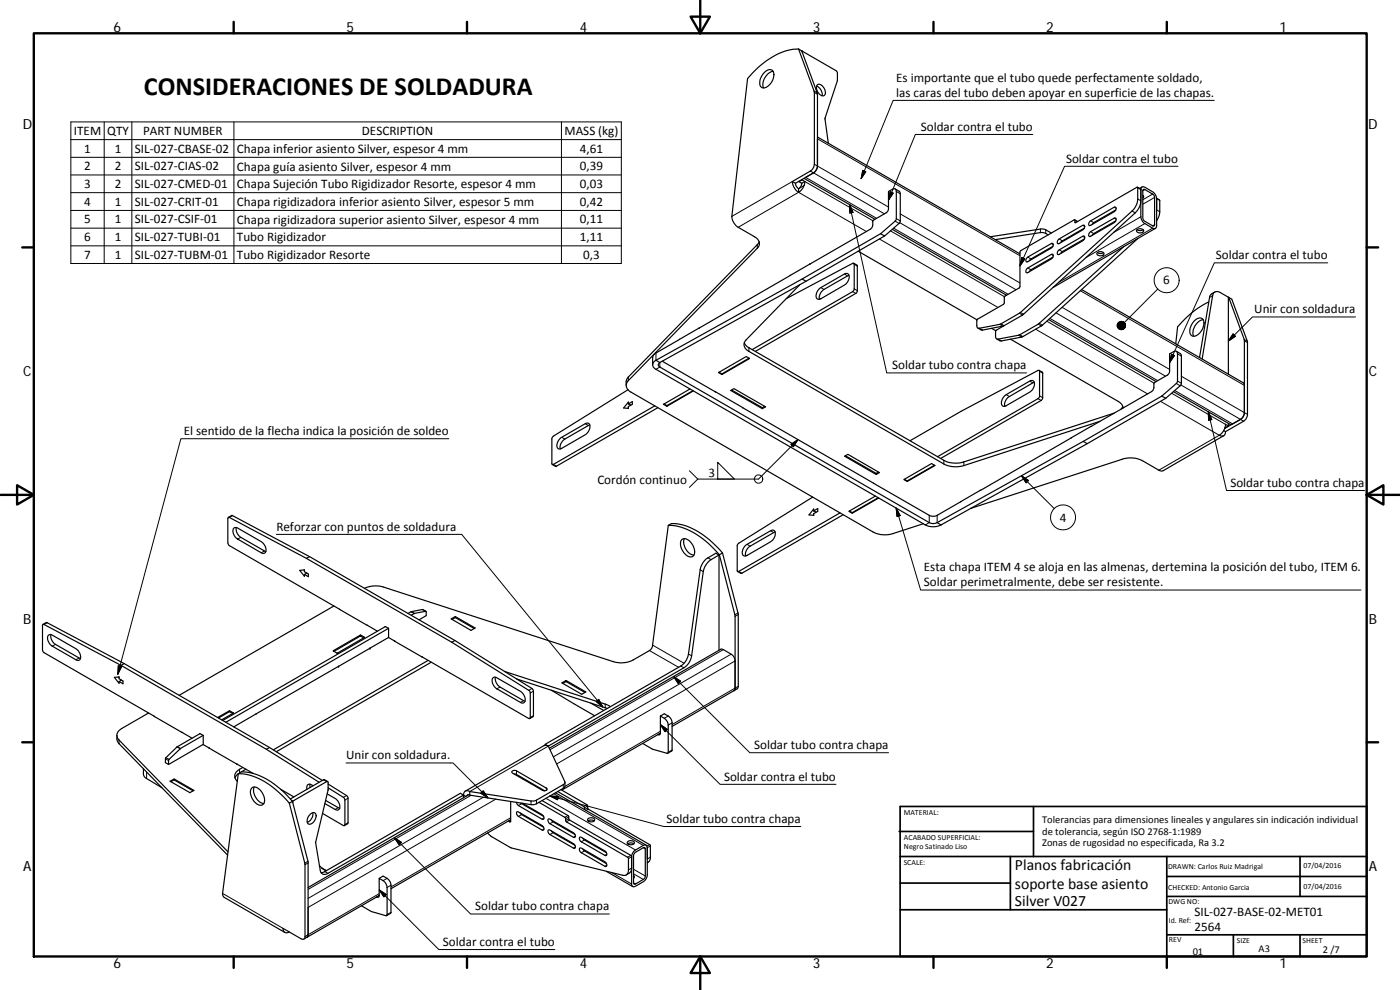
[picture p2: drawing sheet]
<svg xmlns="http://www.w3.org/2000/svg" width="420mm" height="297mm" viewBox="0 0 420 297" stroke-linecap="round" stroke-linejoin="round" font-family="sans-serif">
<g fill="none" stroke="#000" stroke-width=".36">
<path d="M239.7 14.7a19.1 19.1 0 0 0-13 6.4l-2.3 2.5-4.8 41.3a4.2 4.2 0 0 0 1.9 3.3l5 2.8a2.05 2.05 0 0 1 .8 3.5l-38.7 39.7a2.07 2.07 0 0 0 .8 3.5l72.7 41.9a7.9 7.9 0 0 0 5.9 .5l9.1-3M239.7 14.7l.9 .6 4.7 12.8v22a2.65 2.65 0 0 1-1.2 1.8M239.7 14.7l4.7 13v21.8a2.65 2.65 0 0 1-1.2 1.8l-5.4 3.2M240.7 15.3l10.2 5.9 .4 .6v2.4l-3.7 11.4 1 7.4M240.7 15.3v.2M240.7 15.3h.1M229.6 21.5a1.5 1.5 0 0 1 2.1-.5 1.5 1.5 0 0 1 .5 2.1 3.6 3.6 0 0 1-3.4 3.2 2.43 2.43 0 0 1-.2-3.5zM232 21.4a4 4 0 0 0-2.8 5M245.1 25.9a2.74 2.74 0 0 1 1.6 2.8M245.3 25.4a2.02 2.02 0 0 1 2.4 2.1 .97 .97 0 0 1-.6 1.3 .97 .97 0 0 1-1.2-.6 2.28 2.28 0 0 1-.6-2.8zM237.8 54.5l.9 .5M237.8 54.5a4.1 4.1 0 0 0 1.9 3.2"/>
<path d="M239.8 54.4l.8 .6M240.6 55a2.11 2.11 0 0 1-.9 1.6M240.7 53.8v.2M240.7 54l-.9 .5M240.7 54l.8 .5M241.3 53.5l21.3 12.3M241.5 54.5l-.9 .5M241.5 54.5a4 4 0 0 1-1.8 3.2v-1.1M244.1 51.9l-2.3 1.3M244.1 51.9l-5.4 3.1 .3 .9 .7 .7M245.3 41.1l60.8 35.1M268.7 56.7l1.3 .8 .2 .4v8.5l-.4 .6-4.3 3.8-1.2-.7"/>
<path d="M341.4 56.2l1 .7M342.7 56.2h.9l2.3 1.4a2.72 2.72 0 0 1 1.2 2v8.2a.75 .75 0 0 1-.3 .7 .75 .75 0 0 1-.9 0l-2.3-1.4a2.72 2.72 0 0 1-1.2-2.1v-8.1zM342.7 56.1l-.7 .4M343 58.7l.2 .4-.2 .4M343.1 58.7l-.1 .1M343.1 56.8l.5 .1 2.3 1.3 .6 .9v8.5l-.3 .2-2.6-1.4-.6-.8v-8.4zM347.1 59.5l1 .6-.1 3.8-.9 2.3M347.1 59.6v3.4M227.8 72.5l-.5 .9-38.7 39.7-.7 1.1v1.4M243 79.2h.1M243 79.2l-5.9 3.5M256.2 79l1.1 .7v7.7l-.3 .5-30.3 17.6"/>
<path d="M257.5 75.4l35.7 20.5M264.3 70.1l-23.6 13.6-43.8 24.4M264.3 70.1l4.6-4.2 .1-8.5a.71 .71 0 0 0-.4-.7 .71 .71 0 0 0-.8 .1l-1.2 .6-.1 5.8-.4 .6-4 2.3-.3 1.8-.3 .6-18.5 10.7M265.5 70.8l-23.6 13.6M267.8 68.8l34.3 19.8M306.3 75.2l16.1-9.2 .2 .1v.7h.2l18.5-10.6 .1 3.5a5.4 5.4 0 0 1-1.6 3.6l-33.7 30.6-5.9 3.4-6.3 1.2-.5-.1-.3-.5v-1.8l.3-.3 7.7-4.5 .3-.4 .1-2 4.5-2.7 .1-10.5zM308.3 77.3l7.2-4.2a.5 .5 0 0 1 .7 .2 .5 .5 0 0 1-.3 .7l-.4 .4-7 4.1a.5 .5 0 0 1-.7-.2 .5 .5 0 0 1 .2-.7zM314.6 70.5l-1.5-.7h-.9l-13.5 2.1M315.5 69.9l-1.9-1-1.1-.2-15.3 2.3M316 77.1l-6.6 3.8-.5 .6M316 73.9l-6.6 3.8-.5 .5M317.6 71.9l7.3-4.3a.52 .52 0 0 1 .7 .3 .52 .52 0 0 1-.2 .7l-7.5 4.5a.45 .45 0 0 1-.6-.2 .45 .45 0 0 1 .1-.6z"/>
<path d="M317.7 75.1l7.2-4.2a.5 .5 0 0 1 .7 .2 .5 .5 0 0 1-.2 .7l-.5 .5-7 4a.57 .57 0 0 1-.7-.4 .57 .57 0 0 1 .4-.7zM322.5 66l.9 .5M325.4 68.5l-6.7 3.8-.3 .5M325.4 71.7l-6.6 3.8-.4 .6M327.1 66.4l7.3-4.2a.51 .51 0 0 1 .6 .2 .51 .51 0 0 1-.2 .7l-.4 .4-7.1 4.1a.43 .43 0 0 1-.6-.1 .43 .43 0 0 1 .1-.6zM327.1 69.6l7.3-4.2a.44 .44 0 0 1 .6 .2 .44 .44 0 0 1-.1 .6l-.5 .6-7.1 4.1a.5 .5 0 0 1-.7-.3 .5 .5 0 0 1 .3-.6zM329.3 75.9a1.25 1.25 0 0 1 2 .3 1.2 1.2 0 0 1-1.1 .6 1.2 1.2 0 0 1-1-.8zM329.3 75.8a1.63 1.63 0 0 0 1.9 0M334.8 66.3l-6.6 3.8-.4 .5M334.8 63l-6.6 3.8-.4 .6M337.2 74.1l-25.6 23.2-5.7 3.2-6.7 1.2-.4-.5 .1-2 2.4-1.5M341.2 69a1.17 1.17 0 0 1 2 .4 1.24 1.24 0 0 1-2.1-.3z"/>
<path d="M341.2 68.9a1.56 1.56 0 0 0 1.9 0M341.4 71.6l-28.7 26.1-5.9 3.4-6.3 1.2-1.4-.6M342.4 60.3a5.4 5.4 0 0 1-1.7 3.6l-33.5 30.4-5.9 3.4M346.8 68.5l-30.8 17.8M209.8 98.4h.1M209.9 98.4l-6 3.5M236 89.6l19.9-10.6 .5 .2v7.6l-.5 .7-30.2 17.4M237.2 82.6l-27.4 15.8M240 85.4l-16.1 16.6a2.09 2.09 0 0 0 .9 3.4l58.5 33.8a8.2 8.2 0 0 0 6 .5l40.8-13.3M240.7 83.7l1.2 .7M241.9 84.4l-43.9 24.4M245.9 86.7l7.5-4.5a1.04 1.04 0 0 1 1.4 .2 1.04 1.04 0 0 1-.1 1.4l-.4 .9-.9 .8-7.1 4.1a1.04 1.04 0 0 1-1.3-.2 1.04 1.04 0 0 1 0-1.3z"/>
<path d="M254.8 82.6l-7.5 4.2a2.94 2.94 0 0 0-1.4 3M297.6 98.5l1.3 .7M301.3 97.7l-6.6 1.4-1.2-.7M308.2 80.7l7.3-4.4a.45 .45 0 0 1 .6 .2 .45 .45 0 0 1-.1 .6l-.5 .6-7 4.1a.52 .52 0 0 1-.7-.3 .52 .52 0 0 1 .2-.7zM314.7 95.9l32.3 18.6M324.6 86.9l48.5 28 .4 .7M358.4 96.3a1.67 1.67 0 0 1 2.7-.3 4 4 0 0 1-3 4.9 1.79 1.79 0 0 1-.8-2.8zM361.1 95.9a4 4 0 0 0-2.9 5M362.8 90.6a28.5 28.5 0 0 0-9.4 7.5l-.5 5.1M364.6 87.6l-1.2 .7-.4 .7-3 18.3M368.6 89.2h.2M368.6 89.2l-2.4-1.4a1.4 1.4 0 0 0-2.3 .9l-3.1 19"/>
<path d="M368.6 89.2v23.1M368.8 89.2l.9 .6 4.7 12.8v22a2.65 2.65 0 0 1-1.2 1.8l-5.4 3.1M368.8 89.2l4.6 12.7 .1 21.9a2.59 2.59 0 0 1-1.2 2M188.5 116.9l-22.4 14-.5 .7 .1 7.7h.4l30.4-17.5M196.9 108.1l1.1 .7M196.9 108.1a1.42 1.42 0 0 0-1 1.4 1.42 1.42 0 0 0 1 1.3l80.8 46.7a5.3 5.3 0 0 0 4.7 0M198 108.8a.72 .72 0 0 0-.4 .7 .72 .72 0 0 0 .4 .6l80.9 46.7a2.48 2.48 0 0 0 2.4 0M198.7 108.4l16 9.2M203.9 101.8v.1M203.9 101.9l-7.6 4.4-.4 1v2.2M207.1 116.7l-8 4.6 1 .6M208 117.2l-7.9 4.5"/>
<path d="M208.1 117.3l-8 4.6M214.7 117.5v.1M214.7 117.5l8.2 4.8M215.6 111.8l8.4-4.8 1 .6-8.3 4.8zM215.8 111.7l.9 .5M216.7 112.2v.2M219.3 117.2l1-.6 9.5 5.5-1 .5zM219.6 117l9.2 5.3M223.4 102.8l1 1.3 58.9 34a7.9 7.9 0 0 0 6 .5l45.1-14.7M224.8 107.5l-8.1 4.7M301.5 118.8l7.5-4.5a1.02 1.02 0 0 1 1.4 .2 1.02 1.02 0 0 1 0 1.4l-1.1 1.6-7.3 4.2a.96 .96 0 0 1-1.3 0 .96 .96 0 0 1-.1-1.2zM303.3 101.8l32.3 18.6 1.2 1.1 .2 .9"/>
<path d="M310.4 114.7l-7.5 4.3a2.91 2.91 0 0 0-1.3 2.9M311.9 111.1l1 .7v7.7l-.3 .6-30.3 17.5M348.7 118.9l-23.6 13.5M348.7 118.9l1.2 .6M348.7 118.9l4.6-4.2 .1-8.5a.7 .7 0 0 0-.4-.8 .7 .7 0 0 0-.8 .1l-1.2 .7-.1 5.8-.4 .5-4.1 2.3-.2 1.8-.5 .8-18.3 10.6M349.9 119.5l-23.6 13.6-43.9 24.4M352.2 117.5l16.9 9.8h.6l2.6-1.5M353 105.4l1.2 .7 .4 .6v8.5l-.4 .5-4.3 3.8M168.3 131.4l7.3-4.3a.96 .96 0 0 1 1.3 .1 .96 .96 0 0 1 .1 1.2 3.2 3.2 0 0 1-1.4 2.1l-7 4a1.03 1.03 0 0 1-1.4-.2 1.03 1.03 0 0 1 0-1.3zM177 127.5l-7.5 4.2a2.95 2.95 0 0 0-1.4 3M188.6 120.6v.6l1.2-.7v.8l-1.2 .7v.5l-1.4-.1zM188.6 121.2l.7 .4"/>
<path d="M188.6 122.3l-.1 .2M189.2 121.5l-.1 .2M197.4 122.3l-30.4 17.6h-.3l-1-.5M199.3 121.2l.8 .5M200.1 121.7v.2M222.9 122.3h.1M222.9 122.3l31.1 18M228.8 122.3v.3M229.5 121.9l-.7 .4M253.5 136.9l1-.6 9.4 5.5-.9 .6zM253.7 136.8l9.3 5.2M273.1 132.2l15.3-8.8 23.1-12.3 .4 .1 .1 7.6-.5 .8-30.1 17.4"/>
<path d="M280.4 139.6l-8.1 4.7M321.5 131.4l-27.3 15.7M321.5 131.3v.1M325.1 132.4l1.2 .7M325.1 132.4l-43.8 24.4M327.4 127.9l.1 .1M327.4 127.9l-5.9 3.5M337 121.9l-.5 .8M367.3 130.7l-18.4 10.6-.9-.1-5.2-3a7.9 7.9 0 0 0-5.9-.4l-45.6 14.7M367.5 128.6l-.5 1-1.1 1a1.13 1.13 0 0 0 1.3 .1 1.13 1.13 0 0 0 .6-1.2l-.5-.3M368.6 127.8l-.8-.5-.3 1.3M368.6 127v.8"/>
<path d="M368.6 127.8l-1 .5M372.3 125.8l-4.8 2.8M68.5 155.2l1.2-.6 23.2 12.4M70.1 158.5l.4-.2h.6l7.3 4.2a2.5 2.5 0 0 1 1.1 3.4l-.9 .1-7.3-4.2a2.69 2.69 0 0 1-1.2-3.3zM70.9 158.3a2.95 2.95 0 0 0 1.4 2.9l7.5 4.3M200.6 157.6l-4.8 35.9a2.02 2.02 0 0 1-.9 1.7l-4.9 2.8a8 8 0 0 1-6 .5l-68.8-22.3a8 8 0 0 0-5.8 .3M200.6 157.6a19.1 19.1 0 0 1 13 6.4l2.3 2.5M200.6 157.6a4.7 4.7 0 0 1 4-.2 24.6 24.6 0 0 1 12.2 8.5M232.6 159.6l-7.5 4.3a2.91 2.91 0 0 0-1.3 2.9M243.9 149.1l-22.3 14-.4 .6 .1 7.7 .4 .1 30.4-17.6M244.2 152.7v.6l1.2-.7v.8l-1.2 .7v.5l-1.4-.1zM244.2 153.3l.7 .4-.2 .1"/>
<path d="M244.2 154.5l-.1 .1M253.1 154.4l-30.5 17.6-1.2-.5M254 140.3l8.2 4.7M254.9 153.3l.9 .5M255.8 153.8v.2M262.2 145l17.1 9.8 1.2 .1 .8-.3 7-4.1M262.2 145h.1M262.7 148.8l-7.9 4.6 1 .6 7.9-4.6M263 142v.4M263.6 149.3l-7.8 4.5M263.7 141.6l-.7 .4M271.3 143.9l8.3-4.8 1 .6-8.3 4.8z"/>
<path d="M271.4 143.8l.9 .5M272.3 144.3v.2M281.3 156.8l1.1 .7M294.2 147.1h.1M294.2 147.1l-5.9 3.5M89.9 171.1l1.5-.1v.5l1.2 .7v.8l-1.2-.6v.5zM91.2 171l.2 .2M91.9 171.9l.1 .1M92 167.5l-23.5-12.3-.1 7.7 .3 .7 41.5 24M92 167.5l43.6 25.2M92.1 172l-.7 .4M92.9 167l-.9 .5"/>
<path d="M92.9 167l43.6 25.2M204.6 161.9a2.34 2.34 0 0 1 3.2 1.5 2.66 2.66 0 0 1 0 3.6 3.5 3.5 0 0 1-3.6-3.3v-1.1zM205.4 161.6a4 4 0 0 0 2.8 5M215.8 166.5l-.9-.5-2.4 1.4a5.2 5.2 0 0 0-2.4 3.6l-3.5 25.2a5.2 5.2 0 0 1-2.3 3.6l-40.7 23.5M215.8 166.5l-2.4 1.4a5.4 5.4 0 0 0-2.3 3.6l-3.5 25.3a5.2 5.2 0 0 1-2.4 3.6l-40.6 23.5M215.8 166.5v28.6M215.9 166.5l4.7 18.2v21.8l-.3 .7M216.8 165.9l4.8 18.5v21.5l-.3 .7-1 .6M216.8 165.9l-.9 .6M223.7 163.7l7.6-4.4a.94 .94 0 0 1 1.2 0 .94 .94 0 0 1 .2 1.2 3.2 3.2 0 0 1-1.4 2.1l-7.1 4a1.04 1.04 0 0 1-1.4-.2 1.04 1.04 0 0 1 .1-1.3zM12.9 187.3l1.1-.5 23.3 12.3M14.5 190.6l.5-.2 .5 .1 7.3 4.1a2.5 2.5 0 0 1 1 3.4l-.8 .1-7.3-4.2a2.73 2.73 0 0 1-1.2-3.3z"/>
<path d="M15.3 190.4a2.95 2.95 0 0 0 1.3 2.9l7.6 4.3M36.3 199.6l43.6 25.2M36.3 199.6l-23.1-12.2-.4 .1v7.5l.3 .7 33.3 19.3M37.3 199.1l43.6 25.2M37.3 199.1l-1 .5M100 195.3l8.2-4.8 1.2 .7-8.2 4.8zM100.2 181.8l-46.4 26.8M101.6 199.9h.1M101.6 199.9l-24.7 14.3M101.9 182.8h.1M102 182.8v.1M108.2 190.5v.3"/>
<path d="M109.1 191.4l-.9-.6-8 4.7M110.2 187.6l3.1 1.8M110.3 187.6h-.1M115.6 188l1 .5M115.7 188l-48.9 28.2M116.6 188.5l-48.8 28.2M116.6 191.3l-15 8.6M116.6 191.3l42.1 24.3 .4-.1v-7.6l-.3-.7-23.2-14.5M116.6 188.5v2.8M118.5 192.3l-.1 .1M118.5 192.4h.1M123.4 184.6l1-.6 3.4-.6 .1 1.3-2.1 1.3"/>
<path d="M126.7 197.1v.1M126.8 197.1l-.1 .1M127.8 183.4l-1-.5-3.4 .6-.9 .6M128.5 198.1l-46.5 26.9M129.4 198.7l-46.5 26.9M135.4 185.7l1.2-.7 6 3.4-1.2 .7zM136.5 192.2l-.9 .5M136.5 192.2l23.3 14.5 .3 .7v7.4l-1.1 .8M136.6 185.3l5.7 3.3M136.6 185.3l-.9 .5M136.6 185v.3M220.6 198.3a2.54 2.54 0 0 0-1.2-2l-2.3-1.4-.7-.1-51.5 29.7"/>
<path d="M34.3 203.2l1.4-.1v.5l1.2 .7v.8l-1.2-.6v.5zM35.6 203.1l.1 .2M36.3 204l.1 .1M36.5 204l-.8 .5M44.6 213.9l-8.1 4.7a2.06 2.06 0 0 0-.8 3.4l32.7 33.6M46.3 214.9l11.3 6.6M46.3 214.9h.1M54.6 219.7v.1M65.3 215.3l3.6-2 1.2 .6-3.6 2.1M68.9 213.3v.2M69.8 214.1l-.9-.6-3.3 1.9M76.9 214.2h.1"/>
<path d="M76.9 214.2l-6.7 3.9M147.9 203.4l.5-.2h.5l7.3 4.2a2.47 2.47 0 0 1 1 3.4l-.8 .1-7.3-4.2a2.73 2.73 0 0 1-1.2-3.3zM148.7 203.2a2.95 2.95 0 0 0 1.4 2.9l7.5 4.3M151.4 201.4l30.2 9.9 1.6 .7M155 203.7l27.2 8.9M165.5 207.1l13 7.7M168.6 204.9l1.3-.7 5.9 3.4-1.2 .7zM169.9 204.5l-1 .5M169.9 204.5l5.6 3.3M169.9 204.2v.3M177.3 210.9l3.9 2.3M198.2 214.8l1.2-.6 1.4 .8 .8 1.4 .1 8.6-.1 .3-1.2 .7"/>
<path d="M198.2 214.8l1.2 .7a2.62 2.62 0 0 1 1.1 2.1l-.1 8.4-4.6-1.2-2.9-1.7M198.2 220l-29.6 17.1M198.2 214.8v5.2M220.3 207.2l-18.6 10.8M35.1 220.6v1.4l.6 1.1 32.6 33.5M43 230.6l.1 1.9 .4 .7 5.1 3.2M52.2 234l5.7 3.3M52.2 234l-.9 .6M52.2 233.7l6 3.5-1.2 .6-6-3.4 1.2-.7v.3M60 220.1l1 .6M60 220.1l-6.9 4-3.3 3.2-.2 1.5 1 .6M61 220.6l-6.8 4-3.5 3.3-.1 1.5"/>
<path d="M61 220.7v2.7l1.9 1.1M61 223.4l-10.4 6M62.8 224.5l8.3 4.8M62.8 224.5h.1M71.1 229.3l4.9 2.8M71.1 229.3h.1M71.5 232.2l-1 1.2M71.5 232.2l-4.6 36.4 .4 .7 18.2 10.5M71.5 232.2l.9-.6a19.3 19.3 0 0 1 13.1 6.4l2.3 2.5M71.5 232.2a19.2 19.2 0 0 1 13 6.3l2.3 2.5M72.9 230.3a3.2 3.2 0 0 0-2.4 2.5l.1 .9 .6 .7M73.8 230.8l-1.4 .8"/>
<path d="M75.6 236.4a2.28 2.28 0 0 1 3.1 1.5 2.64 2.64 0 0 1 0 3.6 3.4 3.4 0 0 1-3.5-3.3v-1zM76.3 236.1a4.1 4.1 0 0 0 2.9 5M79.9 224.8l15.9 9.9M80.9 224.3l15.9 9.9M80.9 224.3l-1 .5M84.2 236.8l4 2.3M93.1 235.3v1M94 235.8l-.5-.3a.99 .99 0 0 0-1.3 .1 .99 .99 0 0 0-.1 1.3M98.2 238.2l2.4 1.4a2.45 2.45 0 0 1 1 3.4h-.8l-3.3-1.9M98.3 234.5l-1.2-.5-10 5.7M98.5 236.4l4.9 3.2 .1 7.9-.5 .2-6.2-3.6M98.5 235.2l5.5 3.5 .4 .5v7.6v.3l-1 .6"/>
<path d="M139.1 238.6l.7 .4M139.1 238.6l-40.7 23.4a1.38 1.38 0 0 1-1.4 .3 1.38 1.38 0 0 1-.9-1.2l-1.4-8.3 3.8-15.8-.1-2.4-.4-.1-10.1 5.9M139.1 239.4v-.8l-.9-.6-40.7 23.5-1.1 .3M140.7 238.4l-48.2 27.9M141 237.5a1.15 1.15 0 0 0-1.3-.1 1.15 1.15 0 0 0-.6 1.2M141 238.6l-.5-.2-.4 .4M141 237.5v1.1M153.6 231.5a1.17 1.17 0 0 1 1.4-.2l9 5.2a.44 .44 0 0 1 .1 .5 .44 .44 0 0 1-.5 .3l-.8-.2-9-5.1zM154.3 232.2l.7 .2 8.5 4.9M157.1 233.6l-.2 .1M163.6 223.6v-.3l1 .6M164.6 223.9l-.8-.3-.6 .1-23.5 13.7"/>
<path d="M164.6 223.9l4.9 10.9-.2 .5-8.3 4.8-1.6 .2-18.4-2.8M166.7 237.9l27.2 15.7M167.4 237.5l7.8 4.5 .2 .9M168.3 236.9l7.8 4.5 .5 1.4 18.5 10.6 .1 4.1-.3 .9-.6 .5M169.6 234.7l-.1 1.3-.3 .4-8.2 4.8-.8 .2-19.2-2.8M197.5 220.4h.1M198.2 220l-.2 .4h-.5M86.8 241l4.7 18.2v21.8a.71 .71 0 0 1-.3 .8 .71 .71 0 0 1-.9-.1l-5.3-3.1a1.14 1.14 0 0 0 .5 1.2 1.14 1.14 0 0 0 1.3-.2M87.6 240.2l.3 .2M87.8 240.5l4.7 18.2v21.9l-.4 .6M87.8 240.5l-1 .5M87.9 240.4v.4"/>
<path d="M93.3 244.2a.96 .96 0 0 1 1.3-.2 .96 .96 0 0 1 .2 1.4 1.97 1.97 0 0 1-2.3 1.8 2.31 2.31 0 0 1 .8-3zM93.9 243.8a2.79 2.79 0 0 1-1.7 2.9M95.9 259.7l1.9 1.6M97.7 240.2l4.2 2.3M153.3 245.9l-36 20.8M153.3 240.5l-.1 6-.6-.2M155 240.7l.6 1 7.1 4.1a.45 .45 0 0 0 .6-.1 .45 .45 0 0 0-.1-.7l-.5-.6-5.9-3.4M155.1 243.6l.3-.1 7.3 4.2a.77 .77 0 0 1 .5 .7 .77 .77 0 0 1-.4 .7l-7.2-4.2a1.11 1.11 0 0 1-.5-1.3zM156.1 243.9l.5 .5 6.5 3.8M156.3 240.9l6.8 4M161.7 240.7l7.9 4.6 .3 1.2 18.6 10.8 .1 3.7a1.38 1.38 0 0 1-1.7 1.6l-33.5-8.2-5.9-3.4-1.2-1.1M162.7 240.2l7.7 4.5 .5 1.3 18.4 10.6 .3 .5"/>
<path d="M164.5 245.8h.5l7.1 4.1a.76 .76 0 0 1 .6 .6 .76 .76 0 0 1-.5 .8l-7.2-4.2a1.14 1.14 0 0 1-.5-1.3zM164.6 249h.4l7.1 4.1a.76 .76 0 0 1 .6 .7 .76 .76 0 0 1-.5 .8l-7.2-4.2a1.08 1.08 0 0 1-.4-1.4zM165.5 246l.3 .5 6.8 3.9M165.5 249.3l.5 .6 6.6 3.8M174 251.2l.3-.1 7.2 4.2a.76 .76 0 0 1 .6 .7 .76 .76 0 0 1-.4 .7l-7.2-4.1a1.07 1.07 0 0 1-.5-1.4zM174 254.4l.5 .1 7 4.1a.77 .77 0 0 1 .6 .6 .77 .77 0 0 1-.4 .8l-7.2-4.2a1.07 1.07 0 0 1-.5-1.4zM174.9 251.5l.5 .5 6.6 3.8M174.9 254.7l.5 .6 6.6 3.8M176.4 245.7a1.29 1.29 0 0 1 2.1 .3 1.19 1.19 0 0 1-1.1 .6 1.19 1.19 0 0 1-1.1-.7zM176.5 246.3a1.62 1.62 0 0 1 1.8 0M188.3 252.6a1.21 1.21 0 0 1 2.1 .4 1.28 1.28 0 0 1-2.2-.2zM188.4 253.2a1.5 1.5 0 0 1 1.8 0"/>
<path d="M189.6 257.1l-.1 4-.4 .7-1.2 .7M190.3 255.3l2.8-1.6a.73 .73 0 0 1 .8-.1 .73 .73 0 0 1 .4 .7l-.1 8.7-.7 1.2-2.8 1.7a.7 .7 0 0 1-.8 .1 .7 .7 0 0 1-.3-.8v-8.4zM190.6 255.8l2.5-1.5h.4l.1 .2v8.5l-.4 .8-2.8 1.5-.3-.4v-8.2zM96.5 260.4l1.5 .8M113.1 269.1h.1M113.8 268.7v-5.2l1.2 .7a2.72 2.72 0 0 1 1.2 2.1v8.1l-.2 .3-4.6-1.2-2.9-1.7M113.8 263.5l1.2-.6 1.4 .8a2.63 2.63 0 0 1 .9 1.9v8.1l-.1 .3-1.2 .7M113.8 268.7l-21.7 12.5M113.8 268.7l-.1 .5-.6-.1M182 261.4l7.9 4.6M190.1 263.3l.1 .1M190.1 262.7l.3 .4-.3 .4"/>
<path d="M92.1 281.2l-.9 .5"/>
</g>
<g fill="none" stroke="#000" stroke-width=".3">
<path d="M21.3 36.6h165.2v42.5h-165.2zM31.3 36.6v42.5M39.6 36.6v42.5M70.2 36.6v42.5M168.5 36.6v42.5M244.3 27.3l.9 .6M244.4 27.7l.9 .6M364.4 30.1h-96.4l-9.6 23.5M21.3 41.9h165.2M21.3 47.2h165.2M21.3 52.5h165.2M21.3 57.8h165.2"/>
<path d="M237.8 54.5l-18.2 10.4M241.3 55.7l-1.6 .9M241.5 54.5l20.5 11.7M241.8 53.2l21.3 12.3M243.2 51.3l22.2 12.9M244.4 49.3l22.2 12.8M245.3 41.7l60.8 35M258.9 51.1l.9 .4-1.4 2.1zM267.1 57.6l1 .3-1.5 2.1zM269 57.4l1.2 .7M310 40.3h-35.3l-8.1 19.7M341.4 56.3l1 .6"/>
<path d="M341.4 59.7l1 .6M343.6 56.9l-.6 .3M345.9 58.2l-2.9 1.7M346.5 59.2l-3.5 2.1M347.1 59.6l1 .5M353.5 49.9h-34l-13.4 29.9M21.3 63.1h165.2M21.3 68.5h165.2M21.3 73.8h165.2M221.5 68.2l18.2-10.5 20.3 11.8M227.3 73.4v1.1M255 61.4l11.1 50.5h42"/>
<path d="M255 61.4l1 2.3-1 .2zM256.4 79.3l.9 .6M263.9 71.7l35.6 20.5M267.2 69.3l34.2 19.7M268.2 68.5l34.4 19.8M268.7 66.3l1.1 .7M269 65.6l1.2 .7M270 66.8l34.9 20.1M270.2 64.2l35.9 20.7M306.7 77.3l.9 .4-1.5 2.1zM308.5 77.1l.9 .6M312.2 68.7v1.1"/>
<path d="M313.8 69v1M315.5 76.3l.6 .4M315.5 73.1l.6 .3M317.9 71.7l.9 .6M317.9 75l.9 .5M322.6 66.1l.7 .4M322.6 66.7l.2 .1M324.9 67.6l.7 .4M324.9 70.9l.7 .3M327.3 69.5l.9 .6M327.3 66.3l.9 .5M334.4 65.4l.6 .4"/>
<path d="M334.4 62.2l.6 .3M339.8 63.3l.9 .6M342.4 65l-8.2 4.8M343.6 67.1l-17.6 10.2M345.9 68.5l-28.2 16.2M346.5 67.4l-.6 .4M347.1 63l1 .5M398.5 78.9h-34.1l-13.4 29.9M246.3 86.3l1 .5M253.4 82.2l.9 .6M255.9 87.5l.9 .5M256.4 86.7l.9 .5"/>
<path d="M293.9 98.5l1 .5M300 97.3l1 .6M300.4 97.2l.9 .5M305.9 94l1 .5M306.2 93.7l1 .6M308.5 80.4l.9 .5M310.8 98.8l33.6 19.4M311.6 97.3l.9 .5M311.9 97l1 .6M314.2 96.4l32.2 18.6M315.1 95.5l32.4 18.7M316.9 93.9l32.9 19"/>
<path d="M318.7 92.2l32.3 18.6M324.2 87.2l49.3 28.4M347.5 86.7l-10.1 10.1M363.9 88.7l-.9 .6M406.8 95.1h-30.9l-7.3 7.2M188.6 113.1v1.1M196.9 105.9v2.2M198 108.8v1.3l-1.1 .7M224.8 104.3v1.1M299.6 101.7l.9 .6M302 118.4l.9 .6M305.7 100.6l.9 .5"/>
<path d="M306 100.5l1 .5M309 114.3l1 .6M311.5 119.6l1 .5M312 111.4l.9 .6M312 118.8l.9 .5M351.6 106.3l.9 .4-1.5 2.1zM351.6 118l16.2 9.3M352.5 117.2l17.4 10M353 115.1l1.2 .6M353.4 114.3l1.2 .7M353.4 106.2l1.2 .6M354.4 115.5l18.8 10.9"/>
<path d="M354.6 112.9l19.8 11.4M370.1 100.2l.7 .7-2.2 1.4zM373.4 101.9l.9 .5M373.5 102.3l.9 .5M134.7 131.6h-80.4l-18.9 70.7M166.1 139.3l.9 .6M168.6 131.2l.9 .5M175.6 127.1l1 .6M215.4 138.7l5 5h-5zM237.4 133.3l2.1-1.4-1.4 2.1zM239.5 131.9l-11.8 11.8h-18.3M283.3 138.1v1.1"/>
<path d="M289.3 138.6v1.1M348.3 120.4l17.6 10.2-18.1 10.5M362.6 123.5l1.1 2.4-1 .2zM362.6 123.5l5.5 23.7h41.4M69.8 154.7l-1 .6M206.9 141.2l2.5 2.5M209.4 143.7l-2.5 2.5M231.3 159.3l.9 .5M269 152.4l7.3 24.6h132.2M269 152.4l1.1 2.3-.9 .3zM278.9 154.6v2.2l-1.2 .7M281.3 154.6v2.2"/>
<path d="M306.5 142.7l9.9 9.9M306.5 142.7l2.2 1.5-.8 .7zM72.3 161.2l-1 .6M79.4 165.3l-1 .6M82.9 160.3h55.7l42.3 51.8M210.1 171l1 .5M212.5 167.4l.9 .5M221.7 171.4l.9 .6M224.2 163.3l.9 .6M14.1 186.8l-.9 .6M16.6 193.3l-.9 .6M23.7 197.4l-.9 .6"/>
<path d="M35.5 199.8l1 .2-1.1 2.3zM123.4 183.5l.9 .6M123.5 183.5l.9 .5M126.8 182.9l.9 .5M194.9 195.2l8.8 5M195.8 193.5l9.5 5.5M204.3 199.8l.9 .6M206.6 196.2l1 .6M217.1 194.9l-52 30M219.4 196.3l-53.3 30.8M220.6 198.3l-53.6 30.9M221.5 183.9l-1 .5"/>
<path d="M221.6 184.4l-1 .5M150.1 206.1l-1 .6M157.1 210.2l-.9 .6M159.6 206.6l-.9 .5M160.1 207.4l-1 .5M160.1 214.8l-1 .5M178.9 210.5l.8-.7 1.2 2.3zM181.6 211.3v1.1M198.2 217.4l2.1 1.4-.7 .7zM198.2 217.4l17.9 17.9h34.8M198.2 219.4l-28.7 16.6M200.5 214.8l-1.1 .7"/>
<path d="M201.7 216.9l-1.2 .7M202.2 203l22.8 22.8h41.7M202.2 203l2 1.4-.7 .7zM221.6 205.9l-19.9 11.5M35.7 222v1.1M44 231.6v2M49.6 227.6l1 .6M49.8 227.3l.9 .6M53.1 224.1l1 .6M53.2 224l1 .6M71.9 230.8v1.1M97.1 234l.9 .5"/>
<path d="M103.9 228.9h32.1l10.4 10.5M104 238.7l-1 .5M104.4 239.5l-.9 .6M141.4 238.6l-48.9 28.2M145 237.3l1.4 2.1-2.1-1.4zM145.1 239.2l-52.6 30.4M148.8 239.8l-56.3 32.5M155 231.3v1.1M155.9 232.9l-.2 .2M163.8 239.5l26.9 15.5M164 236.5v.6M164.6 223.9l-23.6 13.6"/>
<path d="M165 238.8l34.2 9.2h41.1M165 238.8l2.6 .2-.3 1zM166.2 238.2l26.9 15.5M169 235.4v1.1M198.2 220l-.7 .4M201.7 225l-1.2 .7M92.4 258.4l-.9 .6M92.5 258.9l-1 .5M101.5 242.3l-.9 .6M104.4 246.8l-.9 .6M118.4 251.4l2.1 1.4-.7 .6zM118.4 251.4l22.8 22.8h41.7"/>
<path d="M153.3 246.4l-.3 .2M153.3 245.4l-36 20.7M156.6 244.4l-1 .5M156.6 241.1l-1 .6M159.4 240.3v1.1M161 240.1v1.1M163.3 248.7l-.6 .3M163.3 245.4l-.6 .4M166 246.6l-1 .5M166 249.9l-1 .5M170.4 244.7l-.9 .5M170.7 245.1l-1 .5"/>
<path d="M170.7 245.6l-1 .6M170.9 246l-.9 .6M172.7 250.9l-.6 .3M172.7 254.1l-.6 .4M175.4 252l-.9 .6M175.4 255.3l-.9 .5M176.1 241.4l-.9 .6M176.3 241.8l-.9 .6M176.3 242.4l-.9 .5M176.6 242.8l-.7 .4M182.1 256.3l-.6 .3M182.1 259.6l-.6 .3"/>
<path d="M189.3 256.6l-.9 .6M189.6 257.1l-1 .5M193.1 254.3l.6 .4M195 253.4l-.8 .5M195.2 253.8l-.9 .5M195.2 257.2l-.9 .5M66.8 268.1l18.2 10.5M97.5 261.5l.9 .5M113.8 267l17.9 17.9h34.8M113.8 268.7l-.7 .4M113.8 267l2.1 1.4-.7 .7zM113.8 268.1l-22.3 12.9"/>
<path d="M116.2 263.5l-1.2 .7M117.3 273.7l-1.1 .7M117.3 265.6l-1.1 .7M183.7 261.8l5.9 3.4M189.6 260.5l-1 .5M190.1 264.9l.6 .3M190.1 260.8l3.6 2M190.1 262.2l3 1.7"/>
<circle cx="350.1" cy="84.1" r="3.8"/>
<circle cx="227.7" cy="143.7" r="1.26"/>
<circle cx="319" cy="155.2" r="3.7"/>
</g>
<g fill="#000">
<circle cx="101.6" cy="199.9" r=".18"/>
<circle cx="111" cy="194.5" r=".18"/>
</g>
<g fill="none" stroke="#000" stroke-width=".71">
<path d="M10.1 10h400.1v277h-400.1zM70.1 6.6v3.4M140.2 6.6v3.4M207.3 5h5.8l-2.9 5zM210.2 0v10M280.2 6.6v3.4M350.2 6.6v3.4M6.7 74.2h3.4M410.2 74.2h3.4M.2 148.5h9.9M5.1 145.6l5 2.9-5 2.9zM410.2 148.5l5-2.9v5.8z"/>
<path d="M410.2 148.5h9.9M6.7 222.7h3.4M410.2 222.7h3.4M70.1 287v3.4M140.2 287v3.4M210.2 287l2.9 5h-5.8zM210.2 287v10M280.2 287v3.4M350.2 287v3.4"/>
</g>
<g fill="none" stroke="#000" stroke-width=".51">
<path d="M269.8 249.5h40.4M270.1 257h140.1M270.1 242h140.1v45h-140.1zM303.2 257v16M310.2 242v15M350.2 257v30M390.2 257v12M270.1 273h80.1M270.1 265h33.1M350.2 269h60M350.2 263h60M350.2 280.5h60"/>
<path d="M370.2 280.5v6.5M390.2 280.5v6.5"/>
</g>
<g fill="#000" stroke="#000" stroke-width=".3">
<path d="M258.9 51.1l.9 .4-1.4 2.1zM267.1 57.6l1 .3-1.5 2.1zM255 61.4l1 2.3-1 .2zM306.7 77.3l.9 .4-1.5 2.1zM337.7 97.2l.1 .5zM337.5 96.9l.3 .8zM337.3 96.7l.5 1zM337.1 96.6l.7 1.1zM336.9 96.5l.9 1.2zM336.6 96.4l.3 .1 .9 1.2zM336.3 96.4h.3l1.2 1.3zM336.1 96.5l.2-.1 1.5 1.3z"/>
<path d="M335.8 96.6l.3-.1 1.7 1.2zM335.6 96.8l.2-.2 2 1.1zM335.6 96.8l2.2 .9-2.3-.7zM335.5 97l2.3 .7-2.5-.4zM335.3 97.3l2.5 .4-2.5-.2zM335.3 97.5l2.5 .2-2.5 .1zM335.3 97.8l2.5-.1-2.5 .4zM335.3 98.1l2.5-.4-2.3 .6zM335.5 98.3l2.3-.6-2.2 .8zM335.6 98.5l2.2-.8-2 1zM335.8 98.7l2-1-1.7 1.1zM336.1 98.8l1.7-1.1-1.5 1.2z"/>
<path d="M336.3 98.9l1.5-1.2-1.2 1.2zM337.8 97.7l-1.2 1.2zM337.8 97.7l-.9 1.2zM337.8 97.7l-.7 1.1zM337.8 97.7l-.5 .9zM337.8 97.7l-.3 .7zM337.8 97.7l-.1 .5zM337.8 97.7l-.1 .2zM351.6 106.3l.9 .4-1.5 2.1zM370 100.2l.8 .7-2.2 1.4zM237.4 133.3l2.1-1.4-1.4 2.1zM362.6 123.5l1.1 2.4-1 .2z"/>
<path d="M269 152.4l1.1 2.3-.9 .3zM306.5 142.7l2.2 1.5-.8 .7zM35.5 199.8l1 .2-1.1 2.3zM178.9 210.5l.8-.7 1.2 2.3zM198.2 217.4l2.1 1.4-.7 .7zM202.2 203l2 1.4-.7 .7zM145 237.3l1.4 2.1-2.1-1.4zM165 238.8l2.6 .2-.3 1zM118.4 251.4l2.1 1.4-.7 .6zM113.8 267l2.1 1.4-.7 .7z"/>
</g>
<text font-size="7.9" x="43.2" y="28.5">CONSIDERACIONES DE SOLDADURA</text>
<g font-size="4.7">
<text x="304.6" y="261.2">Planos fabricación</text>
<text x="304.6" y="266.6">soporte base asiento</text>
<text x="304.6" y="272">Silver V027</text>
</g>
<g font-size="4.2">
<text x="34" y="9.6">6</text>
<text x="104" y="9.6">5</text>
<text x="174" y="9.6">4</text>
<text x="244" y="9.6">3</text>
<text x="314" y="9.6">2</text>
<text x="384" y="9.6">1</text>
<text x="6.8" y="38.7">D</text>
<text x="410.6" y="38.7">D</text>
<text x="7" y="112.9">C</text>
<text x="410.8" y="112.9">C</text>
<text x="7" y="187.1">B</text>
<text x="410.8" y="187.1">B</text>
<text x="7" y="261.3">A</text>
<text x="410.8" y="261.3">A</text>
<text x="34" y="290.4">6</text>
<text x="104" y="290.4">5</text>
<text x="174" y="290.4">4</text>
<text x="244" y="290.4">3</text>
<text x="314" y="290.4">2</text>
<text x="384" y="290.4">1</text>
</g>
<g font-size="3.9">
<text x="269" y="24.6">Es importante que el tubo quede perfectamente soldado,</text>
<text x="269" y="29.1">las caras del tubo deben apoyar en superficie de las chapas.</text>
<text x="22.2" y="40.5">ITEM</text>
<text x="32.2" y="40.5">QTY</text>
<text x="42.9" y="40.5">PART NUMBER</text>
<text x="108.6" y="40.5">DESCRIPTION</text>
<text x="169.4" y="40.6">MASS (kg)</text>
<text x="276.4" y="39.3">Soldar contra el tubo</text>
<text x="25.3" y="45.8">1</text>
<text x="34.4" y="45.8">1</text>
<text x="40.5" y="45.8">SIL‐027‐CBASE‐02</text>
<text x="71.1" y="45.9">Chapa inferior asiento Silver, espesor 4 mm</text>
<text x="174" y="45.8">4,61</text>
<text x="25.3" y="51.1">2</text>
<text x="34.4" y="51.1">2</text>
<text x="40.5" y="51.1">SIL‐027‐CIAS‐02</text>
<text x="71.1" y="51.2">Chapa guía asiento Silver, espesor 4 mm</text>
<text x="174" y="51.1">0,39</text>
<text x="319.9" y="48.8">Soldar contra el tubo</text>
<text x="25.3" y="56.4">3</text>
<text x="34.4" y="56.4">2</text>
<text x="40.5" y="56.4">SIL‐027‐CMED‐01</text>
<text x="71.1" y="56.5">Chapa Sujeción Tubo Rigidizador Resorte, espesor 4 mm</text>
<text x="174" y="56.4">0,03</text>
<text x="25.3" y="61.7">4</text>
<text x="34.4" y="61.7">1</text>
<text x="40.5" y="61.7">SIL‐027‐CRIT‐01</text>
<text x="71.1" y="61.8">Chapa rigidizadora inferior asiento Silver, espesor 5 mm</text>
<text x="174" y="61.7">0,42</text>
<text x="25.3" y="67.1">5</text>
<text x="34.4" y="67.1">1</text>
<text x="40.5" y="67.1">SIL‐027‐CSIF‐01</text>
<text x="71.1" y="67.1">Chapa rigidizadora superior asiento Silver, espesor 4 mm</text>
<text x="174" y="67.1">0,11</text>
<text x="25.3" y="77.7">7</text>
<text x="25.3" y="72.4">6</text>
<text x="34.4" y="77.7">1</text>
<text x="34.4" y="72.4">1</text>
<text x="40.5" y="77.7">SIL‐027‐TUBM‐01</text>
<text x="40.5" y="72.4">SIL‐027‐TUBI‐01</text>
<text x="71.1" y="77.8">Tubo Rigidizador Resorte</text>
<text x="71.1" y="72.5">Tubo Rigidizador</text>
<text x="174" y="72.4">1,11</text>
<text x="175" y="77.7">0,3</text>
<text x="364.9" y="77.8">Soldar contra el tubo</text>
<text x="349.1" y="85.3">6</text>
<text x="376.4" y="94">Unir con soldadura</text>
<text x="267.8" y="110.8">Soldar tubo contra chapa</text>
<text x="55.1" y="130.6">El sentido de la flecha indica la posición de soldeo</text>
<text x="212.7" y="143">3</text>
<text x="179.3" y="145.1">Cordón continuo</text>
<text x="369.2" y="146.1">Soldar tubo contra chapa</text>
<text x="82.9" y="159.3">Reforzar con puntos de soldadura</text>
<text x="318" y="156.5">4</text>
<text x="277.3" y="171.5">Esta chapa ITEM 4 se aloja en las almenas, dertemina la posición del tubo, ITEM 6.</text>
<text x="277.3" y="176">Soldar perimetralmente, debe ser resistente.</text>
<text x="103.9" y="227.9">Unir con soldadura.</text>
<text x="226.4" y="224.8">Soldar tubo contra chapa</text>
<text x="217.3" y="234.3">Soldar contra el tubo</text>
<text x="200" y="246.9">Soldar tubo contra chapa</text>
<text x="142.6" y="273.2">Soldar tubo contra chapa</text>
<text x="358.5" y="274.9">SIL‐027‐BASE‐02‐MET01</text>
<text x="358.5" y="279.4">2564</text>
<text x="132.9" y="283.8">Soldar contra el tubo</text>
</g>
<g font-size="3.1">
<text x="312.8" y="246.8">Tolerancias para dimensiones lineales y angulares sin indicación individual</text>
<text x="312.8" y="250.4">de tolerancia, según ISO 2768‐1:1989</text>
<text x="312.8" y="254">Zonas de rugosidad no especificada, Ra 3.2</text>
<text x="357.9" y="286.4">01</text>
<text x="377.7" y="285.6">A3</text>
<text x="397" y="285.9">2 /7</text>
</g>
<g font-size="2.4">
<text x="271.2" y="244.4">MATERIAL:</text>
<text x="271.3" y="251.9">ACABADO SUPERFICIAL:</text>
<text x="271.3" y="254.6">Negro Satinado Liso</text>
<text x="271.2" y="259.7">SCALE:</text>
<text x="350.6" y="260.8">DRAWN: Carlos Ruiz Madrigal</text>
<text x="391.2" y="260.6">07/04/2016</text>
<text x="350.6" y="267">CHECKED: Antonio Garcia</text>
<text x="391.2" y="266.6">07/04/2016</text>
<text x="350.7" y="271.4">DWG NO:</text>
<text x="350.8" y="276.8">Id. Ref:</text>
<text x="350.8" y="282.8">REV</text>
<text x="371.2" y="282.9">SIZE</text>
<text x="390.9" y="282.9">SHEET</text>
</g>
</svg>
